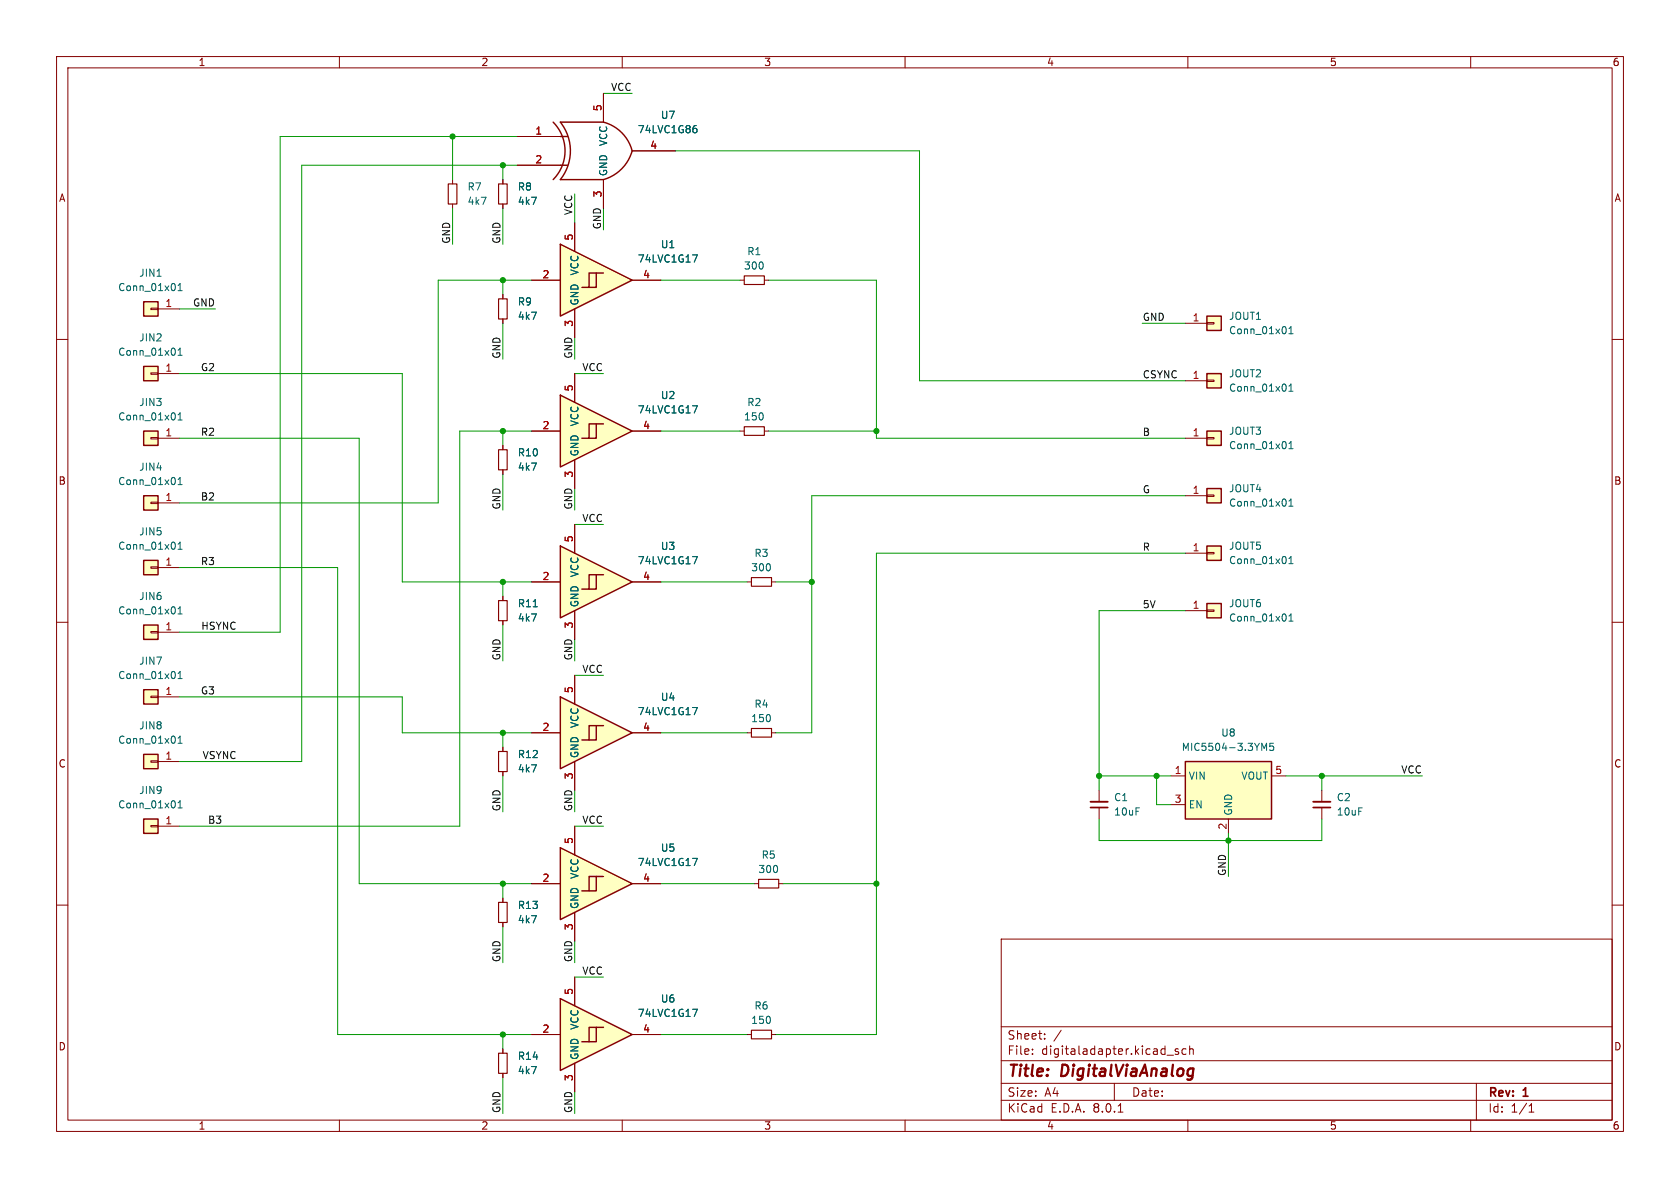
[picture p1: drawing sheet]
<svg xmlns="http://www.w3.org/2000/svg" width="297mm" height="210mm" viewBox="0 0 297 210" stroke-linecap="round" stroke-linejoin="round" font-family="sans-serif">
<g fill="none" stroke="#840000" stroke-width=".18">
<path d="M10 10h277v190h-277zM12 12h273v186h-273zM60 10v2M110 10v2M160 10v2M210 10v2M260 10v2M10 60h2M285 60h2M10 110h2M285 110h2M10 160h2"/>
<path d="M285 160h2M177 166h108v32h-108zM60 198v2M110 198v2M160 198v2M177 194.5h108M177 191.5h108M177 187.5h108M177 181.5h108M182.5 186.3v.1M182.5 185.5v.1M184.7 183.6v.1"/>
<path d="M184.7 182.8v.1M187.6 182.1l-1.3 2M197 191.5v3M197.7 196.6h.8M206.3 186.5h1.2M208.3 185.5l-.3-.1-.3 .2 .1 .2 .5 .2v.3h-.6M209.7 185.5l-.5-.1-.2 .3v.4l.1 .2h.6M210 198v2M210.3 185.5l.2-.1 .4 .1 .1 .9M210.3 184.9v1.5M260 198v2M261 191.5v6.5"/>
<path d="M270.3 196.6h.9M270.3 195.5l.4-.4v1.5"/>
</g>
<path d="M210.8 188.9l.2 .1M211 188.9l-.2 1.6" fill="none" stroke="#840000" stroke-width=".4"/>
<g fill="#ffffc2">
<path d="M99.1 96.5l12.7 6.4-12.7 6.3z"/>
<path d="M104.1 101.6h1.3l-2.5 2.5h1.2z"/>
<path d="M105.4 101.6h1.3l-2.6 2.5h1.3z"/>
</g>
<path d="M99.1 96.5l12.7 6.4-12.7 6.3zM105.4 101.6h-1.3v2.5h-1.2M106.7 101.6h-1.3v2.5h-1.3" fill="none" stroke="#840000" stroke-width=".25"/>
<path d="M101.6 92.7v5.1M94 102.9h5.1M101.6 108v5M111.8 102.9h5" fill="none" stroke="#840000" stroke-width=".18"/>
<path d="M122.4 98.4h.9l-.6 1.3" fill="none" stroke="#006464" stroke-width=".18"/>
<path d="M25.4 99.1h2.5v2.5h-2.5z" fill="#ffffc2"/>
<path d="M26.7 100.2h1.2v.3h-1.2zM27.9 100.3h3.8M88.9 132.1v.7M88.9 136.4v.8" fill="none" stroke="#840000" stroke-width=".18"/>
<path d="M25.4 99.1h2.5v2.5h-2.5z" fill="none" stroke="#840000" stroke-width=".25"/>
<path d="M31.5 97.1h.7M31.5 96.2l.3-.4v1.3" fill="none" stroke="#006464" stroke-width=".18"/>
<path d="M88.1 132.8h1.6v3.6h-1.6z" fill="none" stroke="#840000" stroke-width=".2"/>
<g fill="#ffffc2">
<path d="M99.1 149.9l12.7 6.3-12.7 6.4z"/>
<path d="M104.1 154.9v2.6h-1.2l2.5-2.6z"/>
<path d="M105.4 154.9h1.3l-2.6 2.6h1.3z"/>
</g>
<path d="M99.1 149.9l12.7 6.3-12.7 6.4zM105.4 154.9h-1.3v2.6h-1.2M106.7 154.9h-1.3v2.6h-1.3" fill="none" stroke="#840000" stroke-width=".25"/>
<path d="M88.9 52.1v.7M88.9 56.4v.8M88.9 78.7v.8M88.9 83.1v.7M88.9 105.4v.8M88.9 109.7v.8M94 156.2h5.1M101.6 146.1v5M111.8 156.2h5M101.6 161.3v5.1M132.1 182.9h.7M136.4 182.9h.8" fill="none" stroke="#840000" stroke-width=".18"/>
<path d="M94.3 107.3h.7M122.4 151.7h.9l-.6 1.3" fill="none" stroke="#006464" stroke-width=".18"/>
<path d="M88.1 52.8h1.6v3.6h-1.6zM88.1 79.5h1.6v3.6h-1.6zM88.1 106.2h1.6v3.5h-1.6zM132.8 182.1h3.6v1.5h-3.6z" fill="none" stroke="#840000" stroke-width=".2"/>
<g fill="#ffffc2">
<path d="M99.1 69.9l12.7 6.3-12.7 6.4z"/>
<path d="M104.1 74.9h1.3l-2.5 2.6h1.2z"/>
<path d="M105.4 74.9v2.6h-1.3l2.6-2.6z"/>
</g>
<path d="M99.1 69.9l12.7 6.3-12.7 6.4zM105.4 74.9h-1.3v2.6h-1.2M106.7 74.9h-1.3v2.6h-1.3" fill="none" stroke="#840000" stroke-width=".25"/>
<path d="M94 76.2h5.1M101.6 66v5.1M111.8 76.2h5M101.6 81.3v5.1M88.9 158.8v.7M88.9 163.1v.7" fill="none" stroke="#840000" stroke-width=".18"/>
<path d="M122.4 71.7h.9l-.6 1.3" fill="none" stroke="#006464" stroke-width=".18"/>
<path d="M88.1 159.5h1.6v3.6h-1.6z" fill="none" stroke="#840000" stroke-width=".2"/>
<path d="M25.4 121.9h2.5v2.6h-2.5z" fill="#ffffc2"/>
<path d="M80 31.8v.7M80 36.1v.7M26.7 123.1h1.2v.2h-1.2zM27.9 123.2h3.8" fill="none" stroke="#840000" stroke-width=".18"/>
<path d="M25.4 121.9h2.5v2.6h-2.5z" fill="none" stroke="#840000" stroke-width=".25"/>
<path d="M31.5 120h.7M31.5 119.1l.3-.4v1.3" fill="none" stroke="#006464" stroke-width=".18"/>
<path d="M79.2 32.5h1.6v3.6h-1.6z" fill="none" stroke="#840000" stroke-width=".2"/>
<path d="M25.4 110.5h2.5v2.5h-2.5z" fill="#ffffc2"/>
<path d="M26.7 111.6h1.2v.3h-1.2zM27.9 111.8h3.8M132.1 102.9h.7M136.4 102.9h.8" fill="none" stroke="#840000" stroke-width=".18"/>
<path d="M25.4 110.5h2.5v2.5h-2.5z" fill="none" stroke="#840000" stroke-width=".25"/>
<path d="M31.5 108.5h.7M31.5 107.6l.3-.3v1.2" fill="none" stroke="#006464" stroke-width=".18"/>
<path d="M132.8 102.1h3.6v1.5h-3.6z" fill="none" stroke="#840000" stroke-width=".2"/>
<path d="M25.4 133.4h2.5v2.5h-2.5z" fill="#ffffc2"/>
<path d="M88.9 31.8v.7M88.9 36.1v.7M26.7 134.5h1.2v.2h-1.2zM27.9 134.6h3.8M132.1 129.5h.7M136.4 129.5h.8M133.3 156.2h.8M137.7 156.2h.7" fill="none" stroke="#840000" stroke-width=".18"/>
<path d="M25.4 133.4h2.5v2.5h-2.5z" fill="none" stroke="#840000" stroke-width=".25"/>
<path d="M31.5 131.4h.7M31.5 130.5l.3-.4v1.3" fill="none" stroke="#006464" stroke-width=".18"/>
<path d="M88.1 32.5h1.6v3.6h-1.6zM132.8 128.8h3.6v1.5h-3.6zM134.1 155.4h3.6v1.6h-3.6z" fill="none" stroke="#840000" stroke-width=".2"/>
<path d="M209.5 134.6h15.3v10.2h-15.3z" fill="#ffffc2"/>
<path d="M209.5 134.6h15.3v10.2h-15.3z" fill="none" stroke="#840000" stroke-width=".25"/>
<path d="M207 137.2h2.5M224.8 137.2h2.5M207 142.2h2.5M217.2 144.8v2.5" fill="none" stroke="#840000" stroke-width=".18"/>
<path d="M223.1 131.4l.4 .9 .4-.9v1.3M225.1 131.4h-.6v.6l.1-.1h.5l.1 .2-.1 .4-.2 .2-.4-.2" fill="none" stroke="#006464" stroke-width=".18"/>
<path d="M213.4 106.7h2.5v2.5h-2.5z" fill="#ffffc2"/>
<path d="M130.8 49.5h.8M135.1 49.5h.8M130.8 76.2h.8M135.1 76.2h.8M209.5 108h3.9M213.4 107.8h1.2v.3h-1.2z" fill="none" stroke="#840000" stroke-width=".18"/>
<path d="M213.4 106.7h2.5v2.5h-2.5z" fill="none" stroke="#840000" stroke-width=".25"/>
<path d="M227.9 109.8h.7M227.9 108.9l.3-.4v1.3" fill="none" stroke="#006464" stroke-width=".18"/>
<path d="M131.6 48.8h3.5v1.5h-3.5zM131.6 75.4h3.5v1.6h-3.5z" fill="none" stroke="#840000" stroke-width=".2"/>
<path d="M25.4 76.2h2.5v2.5h-2.5z" fill="#ffffc2"/>
<path d="M26.7 77.3h1.2v.3h-1.2zM27.9 77.5h3.8" fill="none" stroke="#840000" stroke-width=".18"/>
<path d="M25.4 76.2h2.5v2.5h-2.5z" fill="none" stroke="#840000" stroke-width=".25"/>
<path d="M31.5 74.2h.7M31.5 73.3l.3-.3v1.2" fill="none" stroke="#006464" stroke-width=".18"/>
<g fill="#ffffc2">
<path d="M99.1 176.5l12.7 6.4-12.7 6.3z"/>
<path d="M104.1 181.6h1.3l-2.5 2.6h1.2z"/>
<path d="M105.4 181.6v2.6h-1.3l2.6-2.6z"/>
</g>
<path d="M99.1 176.5l12.7 6.4-12.7 6.3zM105.4 181.6h-1.3v2.6h-1.2M106.7 181.6h-1.3v2.6h-1.3" fill="none" stroke="#840000" stroke-width=".25"/>
<path d="M101.6 172.7v5.1M94 182.9h5.1M101.6 188v5M111.8 182.9h5" fill="none" stroke="#840000" stroke-width=".18"/>
<path d="M122.4 178.4h.9l-.6 1.3" fill="none" stroke="#006464" stroke-width=".18"/>
<path d="M25.4 144.8h2.5v2.5h-2.5z" fill="#ffffc2"/>
<path d="M194.3 139.7v2M26.7 145.9h1.2v.3h-1.2zM27.9 146.1h3.8M194.3 142.7v2.1" fill="none" stroke="#840000" stroke-width=".18"/>
<path d="M25.4 144.8h2.5v2.5h-2.5z" fill="none" stroke="#840000" stroke-width=".25"/>
<path d="M31.5 142.8h.7M31.5 141.9l.3-.4v1.3" fill="none" stroke="#006464" stroke-width=".18"/>
<path d="M192.8 141.7h3" fill="none" stroke="#840000" stroke-width=".33"/>
<path d="M192.8 142.7h3" fill="none" stroke="#840000" stroke-width=".3"/>
<path d="M213.4 86.4h2.5v2.5h-2.5z" fill="#ffffc2"/>
<path d="M209.5 87.6h3.9M213.4 87.5h1.2v.3h-1.2zM233.7 139.7v2M233.7 142.7v2.1" fill="none" stroke="#840000" stroke-width=".18"/>
<path d="M213.4 86.4h2.5v2.5h-2.5z" fill="none" stroke="#840000" stroke-width=".25"/>
<path d="M227.9 89.5h.7M227.9 88.6l.3-.4v1.3" fill="none" stroke="#006464" stroke-width=".18"/>
<path d="M232.2 141.7h3" fill="none" stroke="#840000" stroke-width=".33"/>
<path d="M232.2 142.7h3" fill="none" stroke="#840000" stroke-width=".3"/>
<g fill="#ffffc2">
<path d="M99.1 43.2l12.7 6.3-12.7 6.4z"/>
<path d="M104.1 48.3v2.5h-1.2l2.5-2.5z"/>
<path d="M105.4 48.3h1.3l-2.6 2.5h1.3z"/>
</g>
<path d="M99.1 43.2l12.7 6.3-12.7 6.4zM105.4 48.3h-1.3v2.5h-1.2M106.7 48.3h-1.3v2.5h-1.3" fill="none" stroke="#840000" stroke-width=".25"/>
<path d="M101.6 39.4v5.1M94 49.5h5.1M101.6 54.6v5.1M111.8 49.5h5" fill="none" stroke="#840000" stroke-width=".18"/>
<path d="M122.4 45.1h.9l-.6 1.2" fill="none" stroke="#006464" stroke-width=".18"/>
<g fill="#ffffc2">
<path d="M99.1 29.2h1.2z"/>
<path d="M99.1 24.1h1.2z"/>
</g>
<path d="M99.1 31.8h7.6M99.1 21.6h7.6" fill="none" stroke="#ffffc2" stroke-width=".18"/>
<path d="M97.8 21.6a7.2 7.2 0 0 1 0 10.2M99.1 21.6h7.6a7.1 7.1 0 0 1 5.1 5.1 7.4 7.4 0 0 1-5.1 5.1h-7.6a8.1 8.1 0 0 0 0-10.2zM99.1 29.2h1.2M99.1 24.1h1.2" fill="none" stroke="#840000" stroke-width=".25"/>
<path d="M106.7 16.5v5.1M91.4 24.1h7.7M91.4 29.2h7.7M106.7 31.8v5M111.8 26.7h7.6M88.9 185.4v.8M88.9 189.7v.8" fill="none" stroke="#840000" stroke-width=".18"/>
<path d="M122.7 22.7h.3l.2 .2v.4l-.5 .2M122.9 22.2h.2" fill="none" stroke="#006464" stroke-width=".18"/>
<path d="M88.1 186.2h1.6v3.5h-1.6z" fill="none" stroke="#840000" stroke-width=".2"/>
<path d="M213.4 96.5h2.5v2.6h-2.5z" fill="#ffffc2"/>
<path d="M209.5 97.8h3.9M213.4 97.7h1.2v.2h-1.2z" fill="none" stroke="#840000" stroke-width=".18"/>
<path d="M213.4 96.5h2.5v2.6h-2.5z" fill="none" stroke="#840000" stroke-width=".25"/>
<path d="M227.9 99.6h.7M227.9 98.7l.3-.3v1.2" fill="none" stroke="#006464" stroke-width=".18"/>
<path d="M213.4 66h2.5v2.6h-2.5z" fill="#ffffc2"/>
<path d="M209.5 67.3h3.9M213.4 67.2h1.2v.2h-1.2z" fill="none" stroke="#840000" stroke-width=".18"/>
<path d="M213.4 66h2.5v2.6h-2.5z" fill="none" stroke="#840000" stroke-width=".25"/>
<path d="M227.9 69.2h.7M227.9 68.3l.3-.4v1.3" fill="none" stroke="#006464" stroke-width=".18"/>
<path d="M213.4 55.9h2.5v2.5h-2.5z" fill="#ffffc2"/>
<path d="M209.5 57.2h3.9M213.4 57h1.2v.3h-1.2z" fill="none" stroke="#840000" stroke-width=".18"/>
<path d="M213.4 55.9h2.5v2.5h-2.5z" fill="none" stroke="#840000" stroke-width=".25"/>
<path d="M227.9 59h.7M227.9 58.1l.3-.4v1.3" fill="none" stroke="#006464" stroke-width=".18"/>
<g fill="#ffffc2">
<path d="M99.1 123.2l12.7 6.3-12.7 6.4z"/>
<path d="M104.1 128.3v2.5h-1.2l2.5-2.5z"/>
<path d="M105.4 128.3h1.3l-2.6 2.5h1.3z"/>
</g>
<path d="M99.1 123.2l12.7 6.3-12.7 6.4zM105.4 128.3h-1.3v2.5h-1.2M106.7 128.3h-1.3v2.5h-1.3" fill="none" stroke="#840000" stroke-width=".25"/>
<path d="M101.6 119.4v5.1M94 129.5h5.1M101.6 134.6v5.1M111.8 129.5h5" fill="none" stroke="#840000" stroke-width=".18"/>
<path d="M122.4 125.1h.9l-.6 1.2" fill="none" stroke="#006464" stroke-width=".18"/>
<path d="M213.4 76.2h2.5v2.5h-2.5z" fill="#ffffc2"/>
<path d="M209.5 77.5h3.9M213.4 77.3h1.2v.3h-1.2z" fill="none" stroke="#840000" stroke-width=".18"/>
<path d="M213.4 76.2h2.5v2.5h-2.5z" fill="none" stroke="#840000" stroke-width=".25"/>
<path d="M227.9 79.3h.7M227.9 78.4l.3-.4v1.3" fill="none" stroke="#006464" stroke-width=".18"/>
<path d="M25.4 53.3h2.5v2.6h-2.5z" fill="#ffffc2"/>
<path d="M26.7 54.5h1.2v.2h-1.2zM27.9 54.6h3.8" fill="none" stroke="#840000" stroke-width=".18"/>
<path d="M25.4 53.3h2.5v2.6h-2.5z" fill="none" stroke="#840000" stroke-width=".25"/>
<path d="M27.8 48.8h.7M31.5 51.4h.7M31.5 50.5l.3-.4v1.3" fill="none" stroke="#006464" stroke-width=".18"/>
<path d="M25.4 64.8h2.5v2.5h-2.5z" fill="#ffffc2"/>
<path d="M26.7 65.9h1.2v.3h-1.2zM27.9 66h3.8" fill="none" stroke="#840000" stroke-width=".18"/>
<path d="M25.4 64.8h2.5v2.5h-2.5z" fill="none" stroke="#840000" stroke-width=".25"/>
<path d="M31.5 62.8h.7M31.5 61.9l.3-.4v1.3" fill="none" stroke="#006464" stroke-width=".18"/>
<path d="M25.4 87.6h2.5v2.6h-2.5z" fill="#ffffc2"/>
<g fill="none" stroke="#840000" stroke-width=".18">
<path d="M106.7 16.5v5.1M88.9 31.8v.7M88.9 36.1v.7M91.4 24.1h7.7M91.4 29.2h7.7M101.6 39.4v5.1M106.7 31.8v5M111.8 26.7h7.6M88.9 52.1v.7M88.9 56.4v.8M94 49.5h5.1M101.6 54.6v5.1"/>
<path d="M111.8 49.5h5M88.9 78.7v.8M94 76.2h5.1M101.6 66v5.1M111.8 76.2h5M26.7 88.8h1.2v.2h-1.2zM27.9 88.9h3.8M88.9 83.1v.7M101.6 81.3v5.1M101.6 92.7v5.1M88.9 105.4v.8M88.9 109.7v.8"/>
<path d="M94 102.9h5.1M101.6 108v5M101.6 119.4v5.1M111.8 102.9h5M88.9 132.1v.7M88.9 136.4v.8M94 129.5h5.1M101.6 134.6v5.1M111.8 129.5h5M88.9 158.8v.7M94 156.2h5.1M101.6 146.1v5"/>
<path d="M111.8 156.2h5M88.9 163.1v.7M101.6 161.3v5.1M101.6 172.7v5.1M88.9 185.4v.8M88.9 189.7v.8M94 182.9h5.1M101.6 188v5M111.8 182.9h5"/>
</g>
<path d="M25.4 87.6h2.5v2.6h-2.5z" fill="none" stroke="#840000" stroke-width=".25"/>
<path d="M122.7 22.7h.3l.2 .2v.4l-.5 .2M122.9 22.2h.2M122.4 45.1h.9l-.6 1.2M122.4 71.7h.9l-.6 1.3M31.5 85.7h.7M31.5 84.8l.3-.4v1.3M122.4 98.4h.9l-.6 1.3M94.3 107.3h.7M122.4 125.1h.9l-.6 1.2M122.4 151.7h.9l-.6 1.3M122.4 178.4h.9l-.6 1.3" fill="none" stroke="#006464" stroke-width=".18"/>
<g fill="none" stroke="#009600" stroke-width=".18">
<path d="M106.7 16.5h5.1M80 24.1v7.7M80 36.8v6.4M88.9 29.2v2.6M88.9 36.8v6.4M91.4 24.1h-41.9v87.7h-17.8M91.4 29.2h-38.1v105.4h-21.6M101.6 34.3v5.1M106.7 36.8v3.8M119.4 26.7h43.2v40.6h46.9M31.7 54.6h6.4M88.9 49.5v2.6"/>
<path d="M88.9 57.2v6.3M94 49.5h-16.5v39.4h-45.8M101.6 59.7v3.8M116.8 49.5h14M135.9 49.5h19v28h54.6M201.9 57.2h7.6M31.7 66h39.4v36.9h22.9M31.7 77.5h31.8v78.7h30.5M88.9 76.2v2.5M94 76.2h-12.7v69.9h-49.6M101.6 66h5.1M116.8 76.2h14"/>
<path d="M135.9 76.2h19M88.9 83.8v6.4M101.6 86.4v3.8M101.6 92.7h5.1M209.5 87.6h-66v41.9h-6.3M209.5 97.8h-54.6v85.1h-17.7M31.7 100.3h28v82.6h34.3M88.9 102.9v2.5M88.9 110.5v6.3M101.6 113v3.8M101.6 119.4h5.1M116.8 102.9h15.3"/>
<path d="M137.2 102.9h6.3M209.5 108h-15.2v31.7M31.7 123.2h39.4v6.3h22.9M88.9 129.5v2.6M88.9 137.2v6.3M101.6 139.7v3.8M116.8 129.5h15.3M194.3 137.2h12.7M204.5 137.2v5h2.5M227.3 137.2h24.2M233.7 137.2v2.5M88.9 156.2v2.6"/>
<path d="M101.6 146.1h5.1M116.8 156.2h16.5M138.4 156.2h16.5M194.3 144.8v3.8h39.4v-3.8M217.2 147.3v7.6M88.9 163.8v6.4M101.6 166.4v3.8M101.6 172.7h5.1M88.9 182.9v2.5M88.9 190.5v6.4M101.6 193v3.9M116.8 182.9h15.3"/>
</g>
<g fill="#009600" stroke="#009600" stroke-width=".18">
<circle cx="143.5" cy="102.9" r=".46"/>
<circle cx="154.9" cy="76.2" r=".46"/>
<circle cx="204.5" cy="137.2" r=".46"/>
<circle cx="194.3" cy="137.2" r=".46"/>
<circle cx="154.9" cy="156.2" r=".46"/>
<circle cx="88.9" cy="129.5" r=".46"/>
<circle cx="88.9" cy="182.9" r=".46"/>
<circle cx="88.9" cy="156.2" r=".46"/>
<circle cx="88.9" cy="29.2" r=".46"/>
<circle cx="80" cy="24.1" r=".46"/>
<circle cx="88.9" cy="49.5" r=".46"/>
<circle cx="88.9" cy="102.9" r=".46"/>
<circle cx="217.2" cy="148.6" r=".46"/>
<circle cx="233.7" cy="137.2" r=".46"/>
<circle cx="88.9" cy="76.2" r=".46"/>
</g>
<g font-size="2.8" fill="#840000">
<text x="178" y="190.9">Title:</text>
<text x="187.7" y="190.9">DigitalViaAnalog</text>
</g>
<g font-size="2.1" fill="#840000">
<text x="178" y="184">Sheet:</text>
<text x="178" y="186.7">File:</text>
<text x="184.1" y="186.7">digitaladapter.kicad_sch</text>
<text x="178" y="196.9">KiCad</text>
<text x="178" y="194.1">Size:</text>
<text x="184.7" y="194.1">A4</text>
<text x="185.7" y="196.9">E.D.A.</text>
<text x="193.3" y="196.9">8.0.1</text>
<text x="200" y="194.1">Date:</text>
<text x="263" y="194.3">Rev:</text>
<text x="263" y="196.9">Id:</text>
<text x="267.1" y="196.9">1/1</text>
<text x="269.4" y="194.3">1</text>
</g>
<g font-size="1.8" fill="#840000">
<text x="35" y="11.9">1</text>
<text x="85" y="11.9">2</text>
<text x="135" y="11.9">3</text>
<text x="185" y="11.9">4</text>
<text x="235" y="11.9">5</text>
<text x="285" y="11.9">6</text>
<text x="10.3" y="35.9">A</text>
<text x="285.3" y="35.9">A</text>
<text x="10.3" y="85.9">B</text>
<text x="285.3" y="85.9">B</text>
<text x="10.3" y="135.9">C</text>
<text x="285.3" y="135.9">C</text>
<text x="10.3" y="185.9">D</text>
<text x="285.3" y="185.9">D</text>
<text x="35" y="199.9">1</text>
<text x="85" y="199.9">2</text>
<text x="135" y="199.9">3</text>
<text x="185" y="199.9">4</text>
<text x="235" y="199.9">5</text>
<text x="285" y="199.9">6</text>
</g>
<g font-size="1.8" fill="#0f0f0f">
<text x="107.9" y="16.2">VCC</text>
<text x="101.3" y="38.1" transform="rotate(-90 101.3 38.1)">VCC</text>
<text x="106.3" y="40.6" transform="rotate(-90 106.3 40.6)">GND</text>
<text x="79.7" y="43.2" transform="rotate(-90 79.7 43.2)">GND</text>
<text x="88.6" y="43.2" transform="rotate(-90 88.6 43.2)">GND</text>
<text x="34" y="54.3">GND</text>
<text x="201.9" y="56.8">GND</text>
<text x="35.4" y="65.7">G2</text>
<text x="88.6" y="63.5" transform="rotate(-90 88.6 63.5)">GND</text>
<text x="101.3" y="63.5" transform="rotate(-90 101.3 63.5)">GND</text>
<text x="102.8" y="65.7">VCC</text>
<text x="201.9" y="67">CSYNC</text>
<text x="35.4" y="77.1">R2</text>
<text x="201.9" y="77.1">B</text>
<text x="35.4" y="88.6">B2</text>
<text x="201.9" y="87.3">G</text>
<text x="88.6" y="90.2" transform="rotate(-90 88.6 90.2)">GND</text>
<text x="101.3" y="90.2" transform="rotate(-90 101.3 90.2)">GND</text>
<text x="102.8" y="92.4">VCC</text>
<text x="35.4" y="100">R3</text>
<text x="201.9" y="97.4">R</text>
<text x="201.9" y="107.6">5V</text>
<text x="35.5" y="111.4">HSYNC</text>
<text x="88.6" y="116.8" transform="rotate(-90 88.6 116.8)">GND</text>
<text x="101.3" y="116.8" transform="rotate(-90 101.3 116.8)">GND</text>
<text x="102.8" y="119">VCC</text>
<text x="35.4" y="122.8">G3</text>
<text x="35.7" y="134.3">VSYNC</text>
<text x="247.6" y="136.8">VCC</text>
<text x="88.6" y="143.5" transform="rotate(-90 88.6 143.5)">GND</text>
<text x="101.3" y="143.5" transform="rotate(-90 101.3 143.5)">GND</text>
<text x="36.7" y="145.7">B3</text>
<text x="102.8" y="145.7">VCC</text>
<text x="216.8" y="154.9" transform="rotate(-90 216.8 154.9)">GND</text>
<text x="88.6" y="170.2" transform="rotate(-90 88.6 170.2)">GND</text>
<text x="101.3" y="170.2" transform="rotate(-90 101.3 170.2)">GND</text>
<text x="102.8" y="172.4">VCC</text>
<text x="88.6" y="196.9" transform="rotate(-90 88.6 196.9)">GND</text>
<text x="101.3" y="196.9" transform="rotate(-90 101.3 196.9)">GND</text>
</g>
<g font-size="1.8" fill="#a90000">
<text x="94.5" y="23.9">1</text>
<text x="106.4" y="19.8" transform="rotate(-90 106.4 19.8)">5</text>
<text x="94.5" y="29">2</text>
<text x="114.9" y="26.4">4</text>
<text x="106.4" y="35" transform="rotate(-90 106.4 35)">3</text>
<text x="101.3" y="42.6" transform="rotate(-90 101.3 42.6)">5</text>
<text x="95.8" y="49.3">2</text>
<text x="113.6" y="49.3">4</text>
<text x="29.1" y="54.4">1</text>
<text x="101.3" y="57.9" transform="rotate(-90 101.3 57.9)">3</text>
<text x="210.7" y="56.9">1</text>
<text x="29.1" y="65.8">1</text>
<text x="101.3" y="69.3" transform="rotate(-90 101.3 69.3)">5</text>
<text x="210.7" y="67.1">1</text>
<text x="29.1" y="77.2">1</text>
<text x="95.8" y="75.9">2</text>
<text x="113.6" y="75.9">4</text>
<text x="210.7" y="77.2">1</text>
<text x="29.1" y="88.6">1</text>
<text x="101.3" y="84.5" transform="rotate(-90 101.3 84.5)">3</text>
<text x="210.7" y="87.4">1</text>
<text x="101.3" y="96" transform="rotate(-90 101.3 96)">5</text>
<text x="29.1" y="100.1">1</text>
<text x="210.7" y="97.5">1</text>
<text x="95.8" y="102.6">2</text>
<text x="113.6" y="102.6">4</text>
<text x="210.7" y="107.7">1</text>
<text x="29.1" y="111.5">1</text>
<text x="101.3" y="111.2" transform="rotate(-90 101.3 111.2)">3</text>
<text x="29.1" y="122.9">1</text>
<text x="101.3" y="122.6" transform="rotate(-90 101.3 122.6)">5</text>
<text x="95.8" y="129.3">2</text>
<text x="113.6" y="129.3">4</text>
<text x="29.1" y="134.4">1</text>
<text x="101.3" y="137.9" transform="rotate(-90 101.3 137.9)">3</text>
<text x="207.6" y="136.9">1</text>
<text x="225.4" y="136.9">5</text>
<text x="207.6" y="142">3</text>
<text x="29.1" y="145.8">1</text>
<text x="101.3" y="149.3" transform="rotate(-90 101.3 149.3)">5</text>
<text x="216.9" y="146.8" transform="rotate(-90 216.9 146.8)">2</text>
<text x="95.8" y="156">2</text>
<text x="113.6" y="156">4</text>
<text x="101.3" y="164.5" transform="rotate(-90 101.3 164.5)">3</text>
<text x="101.3" y="176" transform="rotate(-90 101.3 176)">5</text>
<text x="95.8" y="182.6">2</text>
<text x="113.6" y="182.6">4</text>
<text x="101.3" y="191.2" transform="rotate(-90 101.3 191.2)">3</text>
</g>
<g font-size="1.8" fill="#006464">
<text x="112.7" y="23.8">74LVC1G86</text>
<text x="116.7" y="21.2">U7</text>
<text x="107.5" y="25.9" transform="rotate(-90 107.5 25.9)">VCC</text>
<text x="82.6" y="33.9">R7</text>
<text x="91.4" y="33.9">R8</text>
<text x="107.5" y="31.2" transform="rotate(-90 107.5 31.2)">GND</text>
<text x="82.6" y="36.4">4k7</text>
<text x="91.4" y="36.4">4k7</text>
<text x="112.7" y="46.6">74LVC1G17</text>
<text x="116.7" y="44.1">U1</text>
<text x="131.4" y="47.9">300</text>
<text x="132" y="45.3">R1</text>
<text x="20.8" y="51.7">Conn_01x01</text>
<text x="24.5" y="49.1">JIN1</text>
<text x="102.5" y="48.8" transform="rotate(-90 102.5 48.8)">VCC</text>
<text x="91.4" y="54.2">R9</text>
<text x="91.4" y="56.7">4k7</text>
<text x="102.5" y="54.1" transform="rotate(-90 102.5 54.1)">GND</text>
<text x="217.2" y="56.7">JOUT1</text>
<text x="217.2" y="59.3">Conn_01x01</text>
<text x="20.8" y="63.1">Conn_01x01</text>
<text x="24.5" y="60.6">JIN2</text>
<text x="24.5" y="72">JIN3</text>
<text x="116.7" y="70.7">U2</text>
<text x="132" y="72">R2</text>
<text x="217.2" y="66.9">JOUT2</text>
<text x="217.2" y="69.4">Conn_01x01</text>
<text x="20.8" y="74.5">Conn_01x01</text>
<text x="102.5" y="75.5" transform="rotate(-90 102.5 75.5)">VCC</text>
<text x="112.7" y="73.3">74LVC1G17</text>
<text x="131.4" y="74.5">150</text>
<text x="217.2" y="77.1">JOUT3</text>
<text x="24.5" y="83.4">JIN4</text>
<text x="91.4" y="83.4">4k7</text>
<text x="91.4" y="80.9">R10</text>
<text x="102.5" y="80.8" transform="rotate(-90 102.5 80.8)">GND</text>
<text x="217.2" y="79.6">Conn_01x01</text>
<text x="20.8" y="86">Conn_01x01</text>
<text x="217.2" y="87.2">JOUT4</text>
<text x="217.2" y="89.8">Conn_01x01</text>
<text x="24.5" y="94.8">JIN5</text>
<text x="20.8" y="97.4">Conn_01x01</text>
<text x="112.7" y="100">74LVC1G17</text>
<text x="116.7" y="97.4">U3</text>
<text x="132.7" y="101.2">300</text>
<text x="133.3" y="98.7">R3</text>
<text x="217.2" y="97.4">JOUT5</text>
<text x="217.2" y="99.9">Conn_01x01</text>
<text x="24.5" y="106.3">JIN6</text>
<text x="91.4" y="107.5">R11</text>
<text x="102.5" y="107.4" transform="rotate(-90 102.5 107.4)">GND</text>
<text x="102.5" y="102.1" transform="rotate(-90 102.5 102.1)">VCC</text>
<text x="217.2" y="107.5">JOUT6</text>
<text x="20.8" y="108.8">Conn_01x01</text>
<text x="91.4" y="110.1">4k7</text>
<text x="217.2" y="110.1">Conn_01x01</text>
<text x="24.5" y="117.7">JIN7</text>
<text x="20.8" y="120.2">Conn_01x01</text>
<text x="116.7" y="124.1">U4</text>
<text x="133.3" y="125.3">R4</text>
<text x="20.8" y="131.7">Conn_01x01</text>
<text x="24.5" y="129.1">JIN8</text>
<text x="102.5" y="128.8" transform="rotate(-90 102.5 128.8)">VCC</text>
<text x="112.7" y="126.6">74LVC1G17</text>
<text x="132.7" y="127.9">150</text>
<text x="215.8" y="130.4">U8</text>
<text x="91.4" y="136.8">4k7</text>
<text x="91.4" y="134.2">R12</text>
<text x="102.5" y="134.1" transform="rotate(-90 102.5 134.1)">GND</text>
<text x="208.8" y="132.9">MIC5504-3.3YM5</text>
<text x="20.8" y="143.1">Conn_01x01</text>
<text x="24.5" y="140.6">JIN9</text>
<text x="196.9" y="141.8">C1</text>
<text x="210.1" y="138">VIN</text>
<text x="210.1" y="143.1">EN</text>
<text x="219.4" y="138">VOUT</text>
<text x="236.2" y="141.8">C2</text>
<text x="196.9" y="144.4">10uF</text>
<text x="218" y="144.3" transform="rotate(-90 218 144.3)">GND</text>
<text x="236.2" y="144.4">10uF</text>
<text x="102.5" y="155.5" transform="rotate(-90 102.5 155.5)">VCC</text>
<text x="112.7" y="153.3">74LVC1G17</text>
<text x="116.7" y="150.8">U5</text>
<text x="134" y="154.5">300</text>
<text x="134.5" y="152">R5</text>
<text x="91.4" y="160.9">R13</text>
<text x="102.5" y="160.8" transform="rotate(-90 102.5 160.8)">GND</text>
<text x="91.4" y="163.4">4k7</text>
<text x="112.7" y="180">74LVC1G17</text>
<text x="116.7" y="177.4">U6</text>
<text x="133.3" y="178.7">R6</text>
<text x="102.5" y="182.1" transform="rotate(-90 102.5 182.1)">VCC</text>
<text x="132.7" y="181.2">150</text>
<text x="91.4" y="190.1">4k7</text>
<text x="91.4" y="187.6">R14</text>
<text x="102.5" y="187.5" transform="rotate(-90 102.5 187.5)">GND</text>
</g>
</svg>
